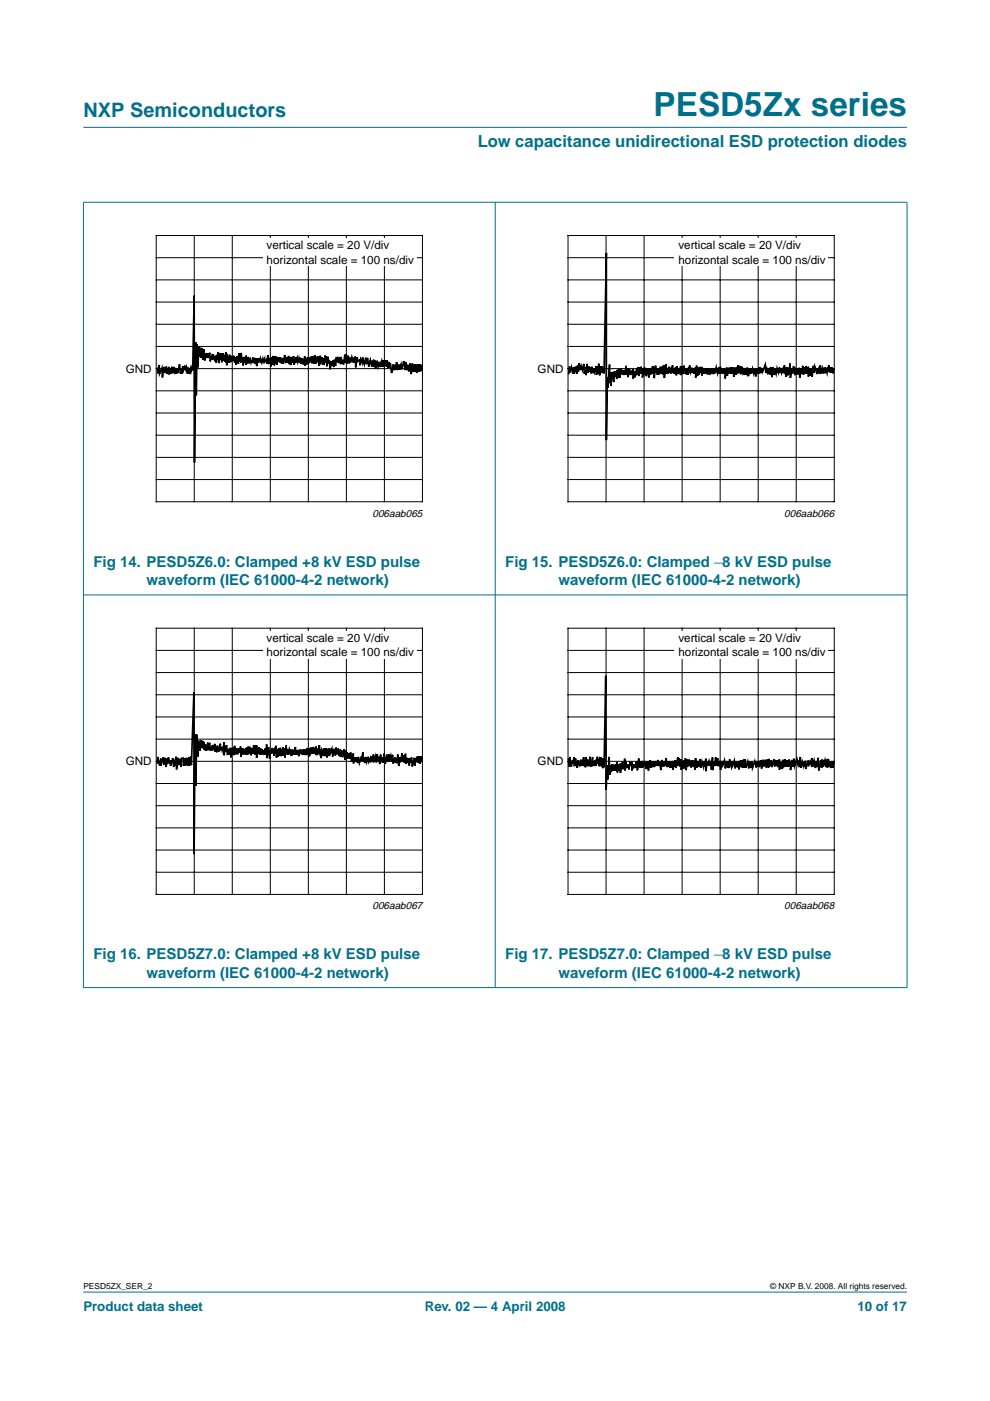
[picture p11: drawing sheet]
<svg xmlns="http://www.w3.org/2000/svg" width="210mm" height="297mm" viewBox="0 0 210 297" stroke-linecap="round" stroke-linejoin="round" font-family="sans-serif">
<g fill="#00708a" stroke="#00708a" stroke-width=".21">
<path d="M17.7 273.9h174.6z"/>
<path d="M17.7 27h174.6z"/>
<path d="M17.7 42.9v166.4z"/>
<path d="M105 42.8v166.6z"/>
<path d="M192.3 42.9v166.4z"/>
<path d="M17.6 42.9h174.8z"/>
<path d="M17.6 126.1h174.8z"/>
<path d="M17.6 209.4h174.8z"/>
</g>
<path d="M20.4 47.1h81.9v66.3h-81.9z" fill="none" stroke="#fff" stroke-width=".21"/>
<g fill="none" stroke="#000" stroke-width=".21">
<path d="M33.1 49.9h56.5v56.5h-56.5zM33.1 59.3h56.5M33.1 54.6h56.5M41.2 49.9v56.5M49.2 49.9v56.5M57.3 49.9v56.5M65.4 49.9v56.5M73.4 49.9v56.5M81.5 49.9v56.5M33.1 68.8h56.5M33.1 78.2h56.5M33.1 64h56.5"/>
<path d="M33.1 73.5h56.5M33.1 87.6h56.5M33.1 97h56.5M33.1 82.9h56.5M33.1 92.3h56.5M33.1 101.7h56.5"/>
</g>
<path d="M55.8 50.5h32.4v5.8h-32.4z" fill="#fff"/>
<path d="M89.5 77.3l-.3 1.4-.2-1.5-.2 1.6-.2-1.6-.2 1.9-.3-1.9v1.7l-.3-1.6-.2 1.6-.2-1.8-.2 2.2-.2-2.3-.3 1.8-.2-1.5-.2 1.2-.2-1.7-.2 1.7-.3-2-.4 1.8-.2-1-.3 1.1-.1-1.1-.3 1.2-.2-1.7-.1 1.7-.2-1.2-.3 1.2-.1-1.2-.4 1.8-.2-2.1-.2 1-.2-1.3-.1 1.3-.2-1.6-.2 1.3-.2-1.3-.3 1.4-.1-1.4-.3 1.4-.1-1.3-.4 1.3v-1.1l-.3 1-.2-1.2-.4 1.7-.1-1.8-.2 1.4-.1-1.6-.1 1.3-.1-1-.2 1.2-.3-1.4-.3 1.4-.3-1.8-.2 1.3-.2-1.4-.2 1.5-.4-1.5-.1 1.2-.3-.8-.2 1.2v-1.1l-.5 .3-.1-.9-.3 2.2-.1-2.3-.2 1.3-.1-1.1-.2 1-.2-1.1-.3 1.2-.1-1.1-.2 1.2-.1-1.6-.3 1.8-.2-2.1-.2 1.9-.1-1.8-.3 2.1-.1-1-.1 .8-.2-.9-.2 1-.1-1.5-.3 1.3-.2-1.4-.2 1.2-.1-1-.1 1.8-.3-1.4-.1 1.6-.2-1.4-.2 1.2-.2-1.1-.2 1.8-.2-1.9-.1 .7-.1-1.5-.3 2.1-.1-2.1-.2 1.2-.1-1.4-.2 2v-1.5l-.2 1.4-.2-1.5-.4 1.5v-1.9l-.3 2.1-.1-2-.1 1.3-.2-1.2-.2 1.5-.2-1.8-.3 1.8-.1-1.6-.2 1.5-.2-1.4-.3 1.2-.1-1-.2 1.2-.2-1.3-.2 1.6-.1-1.3-.2 1.5-.1-2-.3 1.8-.2-1.3-.2 1.2-.2-1.4-.2 1.2-.1-1.1-.3 .8-.1-.8-.2 .9-.1-1.1-.3 1.7-.2-1.9-.2 1.5-.2-1.3-.2 1.7-.1-1.7-.2 1.5-.1-1.7-.2 1.4-.2-1.1-.2 1.2-.2-1.7-.3 1.8-.2-1.2-.2 1.2-.2-1.3-.1 1-.2-1-.1 1-.2-1-.2 1.6-.1-1.8-.2 1.5-.1-1.5-.1 1.9-.3-2-.1 1.8-.1-1.5-.3 1.9v-1.8l-.2 1.3v-.9l-.2 .5-.2-1.5-.2 1.8-.1-.9-.4 .5v-.6l-.3 .6-.1-.6-.3 .7-.2-.8-.1 .8-.2-.8-.2 .9-.1-.9-.2 1.6-.1-1.6-.3 1.1v-1.2l-.2 1.1-.2-1.2-.2 1.2v-.6l-.2 .5-.2-1.1-.2 1.2-.1-.7-.1 .7-.1-1.3-.2 1.4-.1-1.7-.1 2-.1-1.8-.1 1.2v-1l-.4 1.7v-1.8l-.2 .9-.2-1.8-.1 2.1v-1.6l-.3 1.4-.1-1.8-.1 2.2-.2-1.6-.3 1.9v-1.6l-.2 1.1v-1l-.2 .7v-1.2l-.3 1.1v-1l-.3 1.3v-1.3l-.3 1.3v-1.6l-.2 1.6 .1-1.2-.3 1.2v-1l-.2 1.6v-2.4l-.2 1.9v-2.3l-.2 2.1v-1.3l-.2 1.1-.1-1.6-.3 1.9-.1-1.9-.2 1.4-.1-1.4-.2 2.1v-2.2l-.2 1.4-.1-1.6-.3 2.3v-1.6l-.2 1.4-.1-1.1-.2 .8-.2-1.3-.1 1.2-.2-.8-.3 1.1-.1-1.8-.4 1.1-.1-1-.2 1-.1-1-.3 1.5-.2-2.4-.2 2.3-.1-2.4-.3 2v-2.2l-.2 1.9-.2-2.2-.3 4.5-.1-4.9-.2 10.8-.1-11.2-.3 25.5v-35.4l-.3 15.8-.2-.6-.2 .9-.1-.6-.3 1.1-.1-1.3-.2 1.2v-1.4l-.2 1.3-.1-1.2-.2 .6-.1-1-.3 1-.2-.9-.1 1.6-.1-1.1-.2 1.1-.2-2-.4 1.9-.2-.9-.1 1-.1-1.2-.3 1.3-.1-1.5-.3 1.3-.2-1.4-.1 1.6-.2-1.1-.3 1.2v-1.6l-.5 1.5v-1.6l-.4 1.4-.1-1.3-.4 2.2-.1-2-.5 1.2v-1.8l-.3 1.8-.1-1.3" fill="none" stroke="#000" stroke-width=".35"/>
<path d="M107.7 47.1h81.9v66.3h-81.9z" fill="none" stroke="#fff" stroke-width=".21"/>
<g fill="none" stroke="#000" stroke-width=".21">
<path d="M120.4 49.9h56.5v56.5h-56.5zM120.4 59.3h56.5M120.4 54.6h56.5M128.5 49.9v56.5M136.6 49.9v56.5M144.6 49.9v56.5M152.7 49.9v56.5M160.8 49.9v56.5M168.8 49.9v56.5M120.4 68.8h56.5M120.4 78.2h56.5M120.4 64h56.5"/>
<path d="M120.4 73.5h56.5M120.4 87.6h56.5M120.4 97h56.5M120.4 82.9h56.5M120.4 92.3h56.5M120.4 101.7h56.5"/>
</g>
<path d="M143.1 50.5h32.5v5.8h-32.5z" fill="#fff"/>
<path d="M176.8 78.2l-.1 1-.3-1.3-.1 1.2-.2-1.2v1.2l-.3-1.7-.1 1.5-.2-1.1-.2 1.3-.3-1.2v1.2l-.3-1.1-.1 1.2-.2-1-.2 1-.3-1.8-.1 1.9-.2-1.1-.4 1.1v-1.3l-.2 .6-.3-.9-.2 1.4v-1.5l-.3 2.3v-1.9l-.4 1.7-.1-1.5-.3 1.6v-2.1l-.4 1.5-.1-1.6-.1 1.6-.2-1.3-.2 1.5-.2-1.8-.1 1.7-.2-1.2-.3 2-.1-2.1-.4 1.4-.1-1.4-.2 1.3-.2-1.3-.1 1.5-.2-1.9-.2 1.6-.1-1.1-.4 2-.1-3-.2 2.2v-1.3l-.2 1.6-.2-1.7-.2 2-.1-2-.2 1.4-.1-1.9-.3 1.7v-1.1l-.3 1-.2-1-.1 1.1-.1-1.2-.3 1.1-.2-.9-.2 1.2-.3-1.1-.1 1.3-.4-1.7-.1 2.2-.1-2.2-.3 1.7-.1-1.5-.1 1.2-.2-1-.1 1.2-.2-1.2-.2 .9-.1-1.8-.6 1.4v-.7l-.3 1.1-.1-1.2-.3 1.3v-1.4l-.3 1.5-.1-1.3-.3 1.8-.2-1.6-.3 1.1-.2-1.1-.3 1-.1-1.1-.2 1-.3-1.1-.2 1.8-.1-1.9-.2 1.6-.1-1.3-.3 1.3v-1.5l-.3 1-.2-1.3-.2 1.7-.1-1.7-.3 1.4-.2-1.7-.1 1.8-.1-1.4-.3 1.6-.2-1.5-.2 2-.1-2-.2 1.3-.2-1.4-.2 1.4v-1.3l-.3 1.3-.1-1.2-.3 1.7-.1-1.8-.3 2.4v-2.1l-.4 1.1v-1.1l-.2 .9-.1-1-.2 1.1-.2-1.5-.2 1.6-.1-1.4-.3 1.2-.2-1.2-.3 1.2v-1.1l-.3 1.3-.1-1.3-.3 1.3-.1-1.3-.3 1.4-.1-1.2-.2 1.2-.1-1.3-.1 1.3-.2-1.4-.3 1.2v-1.1l-.3 1.1-.1-1.1-.3 1.5v-1.8l-.3 1.3v-1.3l-.3 1.6 .1-1.4-.4 1.6 .1-1.7-.2 1.2-.1-1.6-.2 2.6v-2.2l-.2 1.3-.1-1.2-.1 1.3-.1-1.3-.3 1.1v-1.1l-.3 .9-.2-1.4-.1 1.6-.1-1.3-.2 1.7v-1.4l-.1 1.3-.1-1.3-.3 1.2v-1.2l-.2 .6-.1-1.2-.3 1.8v-1.7l-.4 1.9v-1.9l-.3 1.6v-1l-.2 1.1-.2-1.6-.2 1.9-.2-1.7-.2 1.3v-1.1l-.3 1-.1-1.7-.4 1.8-.1-1.2-.1 1-.1-1.3-.3 1.5v-1.2l-.3 1.3-.1-2.1-.3 2.9-.1-2.7-.3 2.1v-1.9l-.3 1.6-.2-1.5-.2 1.7v-1.2l-.3 1.2v-1.2l-.2 1.2v-1.3l-.2 .9-.1-1.5-.3 2.7v-2.4l-.2 1.4-.1-1.6-.2 1.6-.1-1.2-.2 1.4v-1.3l-.3 1.9v-1.9l-.4 1.4 .1-1.4-.3 1.7v-1.8l-.3 1.5-.1-1.6-.4 2.1v-1.9l-.3 1.1v-1.5l-.2 1.4-.1-1.3-.1 1.9-.2-1.9-.3 1.7v-1.3l-.4 1.8-.1-1.4-.2 1.7-.1-2-.3 1.2-.1-.9-.2 .9-.1-1.3-.4 1.8v-1.9l-.2 1.4-.2-1.9-.2 1.9-.1-1-.3 1-.1-1-.2 .9-.1-1.3-.3 2-.2-1.9-.1 1.8-.2-1.6-.1 2-.2-1.7-.1 1.2-.2-1.2-.2 2.3-.3-2.1-.3 2.9 .1-2.9-.3 2.3-.1-3.9-.3 4.9-.1-2.3-.2 13.4v-39.7l-.5 25.6-.1-1.2-.2 1.1-.1-1.4-.3 1.4v-1.4l-.3 1.9-.2-2.5-.1 2.1v-1.5l-.3 1.8-.1-1.9-.3 1.3-.1-.8-.3 1-.2-1.4-.2 1.5v-1.3l-.2 .9-.2-1.1-.3 1.4-.1-2-.2 2.4-.1-1.7-.3 1.4-.1-2.1-.3 1.4-.3-.9-.2 .9-.2-1.5-.2 1.8-.2-1.3-.1 1.8-.3-1.6-.3 1.5v-1.4l-.3 1.4-.2-1.4-.3 1.1-.1-1.2-.2 1.7" fill="none" stroke="#000" stroke-width=".35"/>
<path d="M20.4 130.4h81.9v66.3h-81.9z" fill="none" stroke="#fff" stroke-width=".21"/>
<g fill="none" stroke="#000" stroke-width=".21">
<path d="M33.1 133.2h56.5v56.4h-56.5zM33.1 137.9h56.5M41.2 133.2v56.4M49.2 133.2v56.4M57.3 133.2v56.4M65.4 133.2v56.4M73.4 133.2v56.4M81.5 133.2v56.4M33.1 142.6h56.5M33.1 152h56.5M33.1 147.3h56.5M33.1 156.7h56.5"/>
<path d="M33.1 161.4h56.5M33.1 170.8h56.5M33.1 166.1h56.5M33.1 175.5h56.5M33.1 180.2h56.5M33.1 184.9h56.5"/>
</g>
<path d="M55.8 133.8h32.4v5.8h-32.4z" fill="#fff"/>
<path d="M89.5 161.5l-.1-1.1-.3 1.5v-1.6l-.3 1.5-.1-1.5-.2 1.4-.1-1.3-.2 1.1v-.8l-.3 1.7-.1-1.7-.4 1.8-.1-1.9-.3 1.1v-1l-.2 1.6-.1-1.6-.2 1.1-.1-1.1-.3 1.3-.1-2.2-.3 1.9-.1-1.6-.3 1.4v-1.8l-.4 1.9-.2-1.1-.1 1.9-.3-2.4-.1 1.8-.1-.9-.3 .9v-1.2l-.4 1.3-.2-1.9-.2 1.5-.2-1.2-.3 1.1-.1-1.5-.3 1.6-.1-1.5-.3 2-.2-2.2-.3 1.9-.1-1.1-.2 1-.2-1.6-.2 2-.2-1.6-.2 1.1-.1-1.6-.2 1.7-.2-1.3-.4 1.3v-1.6l-.2 1.4-.2-1-.3 1.2v-.8l-.3 .7-.1-1.1-.4 1.2-.2-1.1-.2 1.3-.1-1.2-.2 .7-.1-1.8-.3 1.8 .1-1-.5 1.5-.2-1.3-.2 1.3-.1-1.2-.3 .9-.1-.9-.4 1.3v-2.2l-.2 1.8v-1.4l-.2 .8-.1-1.4-.3 1.4-.1-1.2-.4 1.2v-1.4l-.2 1.2-.1-1.6-.2 2-.2-2.2-.3 1.7-.2-1.5-.2 1.4v-1.6l-.3 1.4-.2-1.6-.3 1.2-.2-1.4-.1 1.7-.3-1.4-.3 1.6-.1-1.6-.3 .9-.2-1-.2 1.6-.1-1.6-.3 1.9-.2-2-.1 1.7-.1-1.7-.1 1.7-.2-1.6-.2 1.5-.1-1.1-.2 1.6v-1.6l-.3 .6-.1-1.7-.2 1.8v-1.2l-.2 1.5-.1-1.2-.2 1.2v-1.8l-.1 1.5-.2-1.2-.2 1.2v-1.4l-.4 1.4-.1-1.3-.3 1.6v-1.5l-.2 1.8-.1-1.8-.1 1.5-.2-1.5-.3 1.5-.1-1.2-.3 1.2-.1-1.2-.2 1.2-.1-1.1-.2 .9-.1-1-.4 1.4-.2-1.3-.1 1-.1-.9-.1 .9-.2-1.6-.3 1.6v-1l-.2 1-.1-1.1-.1 1.3-.2-1.3-.1 .8-.3-.8-.1 1.1-.2-1.2-.2 1.1-.1-1.9-.3 2.6-.1-2-.1 1.6-.2-1.7-.2 1.7v-1.3l-.2 1.4-.2-1.8-.1 1.7-.2-1.5-.1 1.7-.2-1.6-.2 1.8-.1-2.5-.1 1.7-.1-1.3-.2 1.7-.2-1.4-.1 .9-.1-1.1-.2 1.2-.1-.7-.2 1.7-.3-2.4-.3 2.3-.1-2.9v2.2l-.3-1.3-.1 1.3-.1-.9-.1 1-.2-1.1-.1 .9-.1-1.1-.1 1.2-.1-1.3-.1 1.3-.3-1.6v1.5l-.3-1.3-.2 2.1v-2.7l-.3 2-.1-2-.2 1.4v-1.4l-.2 1.8-.1-1.2-.3 1.5v-1.5l-.2 .8-.1-1.1-.2 1.6-.1-1.6-.1 1.7-.1-1.5-.2 1.5v-1.4l-.1 1.4-.1-1.1-.2 .6v-.6l-.2 1.1v-1.4l-.3 1.4v-1.3l-.2 1.8-.1-2.2v1.3l-.1-1-.3 1v-1l-.2 1.3v-1.2l-.3 1.2v-1.2l-.2 1.2-.2-1.8-.1 2-.1-1.6-.1 1.6-.2-1.5-.3 2v-2.1l-.2 1.5-.1-1.3-.2 1.3v-1.2l-.2 .7-.2-1.5-.2 1.3v-1.3l-.3 2.1v-2.7l-.2 1.7v-.8l-.2 .8-.1-.5-.2 .3-.1-1.2-.4 1.7v-.9l-.2 .9v-1.3l-.2 1.4v-1.3l-.3 1.2v-1.7l-.4 1.3v-1.1l-.2 1.2v-1.1l-.2 1.2-.1-.7-.1 .6-.2-1.6-.2 1.6-.1-1.7-.3 1.7v-1.1l-.2 1.1-.1-1.3-.2 1.3v-1.8l-.3 1.3v-1.5l-.3 1.4v-1.6l-.3 2.2-.3-2.1-.2 3.4-.2-4.7-.2 10.9-.1-10.9-.2 25.4-.1-34.4-.5 15.5-.2-1.8-.3 2-.1-1.8-.2 1.7-.2-1.6-.3 1.6v-1.6l-.4 1.6-.1-1.6-.3 .1-.1 1.8-.2-1.7-.4 1.3-.1-1.5-.3 2.4-.1-2.7-.1 1.9-.1-1.2-.3 1.5-.2-1.9-.5 1.7v-1.2l-.1 .8-.3-1.4-.2 1.4-.1-1.2-.2 1.8-.2-1.9-.3 1.4-.1-1.5-.5 1.7v-1.5l-.3 1.5-.3-1.8-.2 1.5" fill="none" stroke="#000" stroke-width=".35"/>
<path d="M107.7 130.4h81.9v66.3h-81.9z" fill="none" stroke="#fff" stroke-width=".21"/>
<g fill="none" stroke="#000" stroke-width=".21">
<path d="M120.4 133.2h56.5v56.4h-56.5zM120.4 137.9h56.5M128.5 133.2v56.4M136.6 133.2v56.4M144.6 133.2v56.4M152.7 133.2v56.4M160.8 133.2v56.4M168.8 133.2v56.4M120.4 142.6h56.5M120.4 152h56.5M120.4 147.3h56.5M120.4 156.7h56.5"/>
<path d="M120.4 161.4h56.5M120.4 170.8h56.5M120.4 166.1h56.5M120.4 175.5h56.5M120.4 180.2h56.5M120.4 184.9h56.5"/>
</g>
<path d="M143.1 133.8h32.5v5.8h-32.5z" fill="#fff"/>
<path d="M120.5 160.8l.1 1.8 .3-2.1v1.5l.2-.7v1.3l.3-1.4v.7l.3-1.4 .1 2 .2-1.7 .1 1.6 .3-1v1.4l.2-1.6 .2 .7 .1-.5 .1 1.1 .2-1.4 .1 1.2 .2-1.2v1.3l.2-1.9 .2 2 .2-1.3v1.5l.1-2.1 .2 1.8 .1-1.4 .2 1.5 .1-1.3 .1 1.2 .2-2v2.1l.3-1v1.1l.2-2 .1 1.8 .1-1 .1 1 .2-1.2 .1 1.2 .1-1.3 .1 1.2 .3-1.9v1.5l.3-.8v1.4l.2-1.8 .1 1.7 .1-1.9 .2 2.1 .2-1.8v2.1l.2-1.5 .1 1.3 .3-19.4 .1 24.2 .2-5.3 .1 3.1 .1-3.1 .2 2.1v-3.8l.2 3.7 .3-2v1.5l.2-1.7 .1 1.4 .1-1.3 .1 1.3 .3-1.2v1.2l.1-1.3 .2 1.3 .1-1.9 .1 2.3 .1-1.8 .2 1.4 .1-1.4v1.2l.2-1.3v2l.2-1.9 .1 1.1 .2-1.6 .1 1.3 .1-.7 .2 1v-2.2l.1 2.5 .2-1.9 .1 1.4 .3-.9v.8l.2-.7v1l.3-1.6 .2 .9 .2-.9v1.9l.2-1.4 .1 .9 .1-.9 .1 .7 .2-.6v.6l.2-1.3 .1 1.4 .2-1.3-.1 1.8 .3-2.5 .1 1.7 .2-1v1.3l.2-1.3 .1 1.2 .1-1.4 .1 1.5 .2-1.4v1.3l.2-1.3v1l.3-.9 .1 1.6 .2-1.6 .1 1.5 .2-1.5v1.9l.2-2 .1 1.4 .1-1.6 .2 1.5 .2-1.2 .1 1.1 .2-1.1 .1 1.2 .2-1.2 .1 .9 .2-1.1v1.1l.3-1.3 .1 1.3 .2-.9v.9l.2-.9 .1 1.8 .2-2.2 .1 1.4 .2-1 .2 1 .2-1.1v1l.2-1.6 .2 1.9 .3-1.2 .1 1.1 .1-1.1 .1 1.3 .2-1.3 .2 1.3 .2-1.5 .1 2 .4-2.1 .1 1.3 .1-1.2 .1 1.5 .3-2.3v1.9l.3-1.7 .1 1.8 .3-1.5 .1 2.3 .2-1.8 .1 1.5 .2-1.8 .2 1.7 .1-2.1 .2 2.5 .2-2.3 .1 1.5 .3-1.5 .1 1.4 .2-1.1 .1 1.4 .3-1.5 .1 1.4 .2-1.3 .2 1.9 .2-2.5 .3 2.1 .2-1.5 .1 1.2 .3-1.5 .2 1.8 .2-1.3 .4 1.2 .1-1.2 .1 1.1 .3-1.7v2.6l.3-2.1 .1 .9 .2-.9 .2 1 .2-1.1 .1 1.9 .3-2.6v2.7l.3-1.7 .1 .8 .2-1.8 .1 1.8 .4-1.7 .1 1.8 .3-1.2 .2 2 .3-2v1.4l.5-1.5 .2 1.7 .3-1.5 .2 1.3 .1-1.3 .2 1.4 .1-1.8 .4 1.6 .2-1.2 .1 .8 .3-.9 .1 1.6 .3-1.4 .2 1.2 .3-1.3 .1 1.7 .3-1.9 .1 1.5 .2-1.5 .1 1.6 .3-1.8 .1 1.8 .2-1.8 .2 1.8 .3-1.3 .3 1.4 .2-1.5 .2 1.4 .2-1.2 .1 1.2 .5-1.4 .3 1.3 .2-1.3 .1 1.1 .3-1.2 .1 1.4 .4-1.5 .1 1.8 .3-1.9 .2 1.4 .3-1.4 .2 1.7 .2-1.8 .2 1.7 .2-1.8 .1 1.6 .3-1.3 .2 1.5 .4-1.7 .1 1.5 .2-1.4 .2 1.3 .2-1.2 .1 1.5 .4-1.7v2.2l.3-1.6 .3 1.5 .1-2 .1 1.6 .3-1.7 .2 1.6 .3-1.4 .1 1.4 .3-1.6v1.5l.4-1.1-.1 1.9 .3-2.2 .2 1.5 .2-1.7 .2 1.5 .4-1.5 .3 1.2 .2-.8 .2 1.4 .1-2.2 .1 2.3 .3-1.3 .2 .9 .2-.8 .2 1 .1-1.3v1.7l.6-1.8v1.3l.4-1.1 .3 1.2 .1-1.9 .1 1.8 .3-1.2 .3 1.5 .2-1.5 .2 1.3 .1-1.9 .2 2.7 .4-2.2 .2 1.6 .1-1.8 .1 1.5 .2-1.4v1.4l.3-1.3 .3 1.5 .1-1.7 .2 1.7 .1-1.8 .3 1.6 .2-1v1.3l.3-1.3 .2 1.3 .2-1.3" fill="none" stroke="#000" stroke-width=".35"/>
<text font-size="7.1" fill="#00708a" x="138.6" y="24.7">PESD5Zx series</text>
<text font-size="4.2" fill="#00708a" x="17.7" y="24.9">NXP Semiconductors</text>
<text font-size="3.5" fill="#00708a" x="101.3" y="31.1">Low capacitance unidirectional ESD protection diodes</text>
<g font-size="3.2" fill="#00708a">
<text x="19.8" y="120.1">Fig 14. PESD5Z6.0: Clamped +8 kV ESD pulse</text>
<text x="31.1" y="124">waveform (IEC 61000-4-2 network)</text>
<text x="107.1" y="120.1">Fig 15. PESD5Z6.0: Clamped −8 kV ESD pulse</text>
<text x="118.4" y="124">waveform (IEC 61000-4-2 network)</text>
<text x="19.8" y="203.4">Fig 16. PESD5Z7.0: Clamped +8 kV ESD pulse</text>
<text x="107.1" y="203.4">Fig 17. PESD5Z7.0: Clamped −8 kV ESD pulse</text>
<text x="31.1" y="207.3">waveform (IEC 61000-4-2 network)</text>
<text x="118.4" y="207.3">waveform (IEC 61000-4-2 network)</text>
</g>
<g font-size="2.8" fill="#00708a">
<text x="17.7" y="278">Product data sheet</text>
<text x="90.1" y="278">Rev. 02 — 4 April 2008</text>
<text x="181.8" y="278">10 of 17</text>
</g>
<g font-size="2.5">
<text x="56.5" y="52.9">vertical scale = 20 V/div</text>
<text x="143.8" y="52.9">vertical scale = 20 V/div</text>
<text x="56.5" y="55.9">horizontal scale = 100 ns/div</text>
<text x="143.8" y="55.9">horizontal scale = 100 ns/div</text>
<text x="26.7" y="79">GND</text>
<text x="114" y="79">GND</text>
<text x="56.5" y="136.2">vertical scale = 20 V/div</text>
<text x="143.8" y="136.2">vertical scale = 20 V/div</text>
<text x="56.5" y="139.2">horizontal scale = 100 ns/div</text>
<text x="143.8" y="139.2">horizontal scale = 100 ns/div</text>
<text x="26.7" y="162.3">GND</text>
<text x="114" y="162.3">GND</text>
</g>
<g font-size="2.2">
<text x="79" y="109.6">006aab065</text>
<text x="166.3" y="109.6">006aab066</text>
<text x="79" y="192.8">006aab067</text>
<text x="166.3" y="192.8">006aab068</text>
</g>
<g font-size="1.8">
<text x="17.7" y="273.4">PESD5ZX_SER_2</text>
<text x="163.3" y="273.4">© NXP B.V. 2008. All rights reserved.</text>
</g>
</svg>
